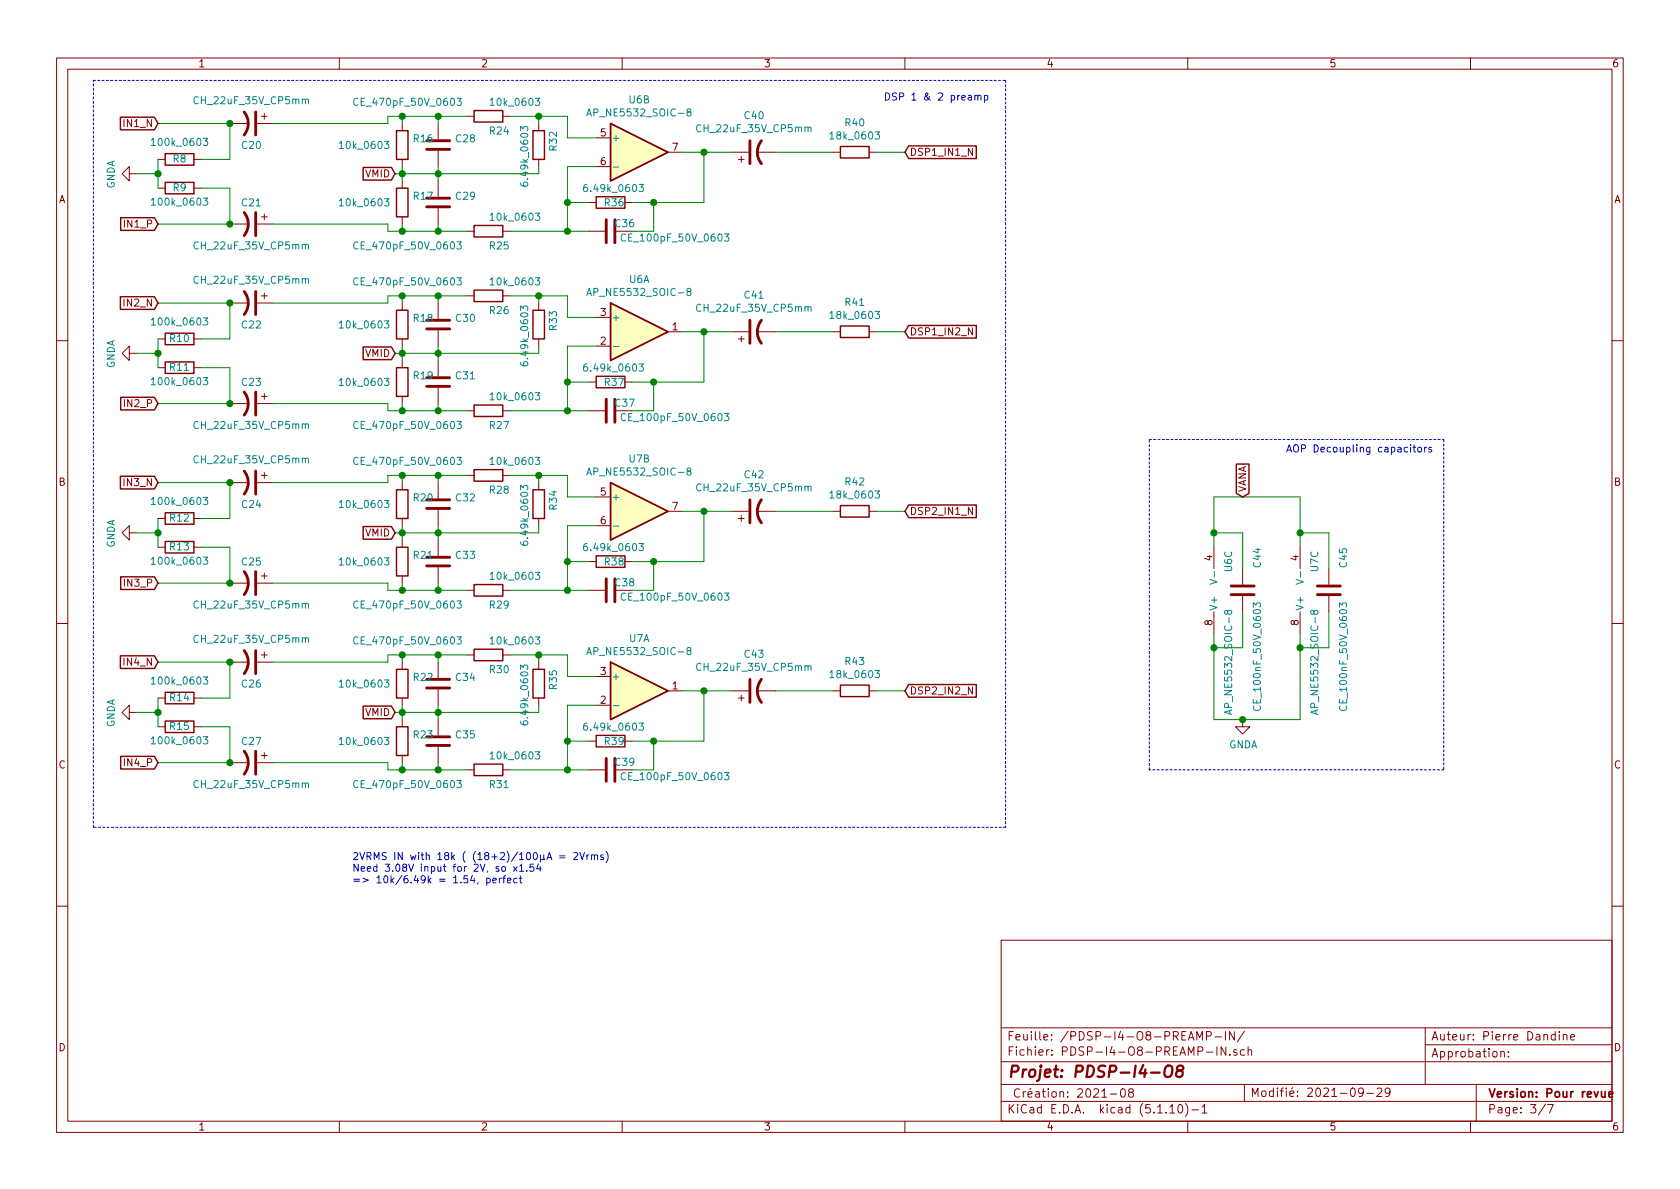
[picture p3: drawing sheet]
<svg xmlns="http://www.w3.org/2000/svg" width="297mm" height="210mm" viewBox="0 0 297 210" stroke-linecap="round" stroke-linejoin="round" font-family="sans-serif">
<g fill="none" stroke="#840000" stroke-width=".18">
<path d="M10 10.3h277v189.9h-277zM12 12.2h273v186.1h-273zM60 10.3v1.9M110 10.3v1.9M160 10.3v1.9M210 10.3v1.9M260 10.3v1.9M22.9 30.7v-1.2l-1.3 1.2 1.3 1.3v-1.3h1.2M27.9 28.2h1.3M27.9 33.3h1.3M34.3 28.2h1.3M34.3 33.3h1.3"/>
<path d="M40.6 39.6h3.3M40.6 21.8h3.3M45.5 39.6h2.8M45.5 21.8h2.8M46.2 20.6h1M46.2 38.3h1M46.7 20.1v1M46.7 37.8v1.1M71.1 21.8v1.3M71.1 28.2v1.3M71.1 32v1.3M71.1 38.3v1.3"/>
<path d="M77.5 21.8v2.8M77.5 26.7v2.8M77.5 32v2.8M77.5 36.8v2.8M82.5 20.6h1.3M88.9 20.6h1.3M95.2 21.8v1.3M95.2 28.2v1.3M104.1 35.8h1.3M105.4 24.4h2.5M105.4 29.5h2.5M110.5 35.8h1.3"/>
<path d="M118.1 26.9h2.5M129.5 26.9h2.8M130.6 28.2h1M131.1 27.7v1M133.9 26.9h3.3M147.3 26.9h1.3M153.7 26.9h1.2M171.9 26.2v1.3l-.7-1.3v1.3M27.9 59.9h1.3M34.3 59.9h1.3M40.6 53.6h3.3M45.5 53.6h2.8"/>
<path d="M46.2 52.3h1M46.7 51.8v1M71.1 53.6v1.3M71.1 59.9v1.3M77.5 53.6v2.8M77.5 58.4v2.8M82.5 40.9h1.3M82.5 52.3h1.3M88.9 40.9h1.3M88.9 52.3h1.3M95.2 53.6v1.3M95.2 59.9v1.3"/>
<path d="M104.1 40.9h2.8M105.4 56.1h2.5M109 40.9h2.8M118.1 58.7h2.5M129.5 58.7h2.8M130.6 59.9h1M131.1 59.4v1M133.9 58.7h3.3M147.3 58.7h1.3M153.7 58.7h1.2M171.9 58v1.2l-.7-1.2v1.2M10 60.2h2"/>
<path d="M22.9 62.5v-1.3l-1.3 1.3 1.3 1.2v-1.2h1.2M27.9 65h1.3M34.3 65h1.3M40.6 71.4h3.3M45.5 71.4h2.8M46.2 70.1h1M46.7 69.6v1M71.1 63.7v1.3M71.1 70.1v1.3M77.5 63.7v2.8M77.5 68.6v2.8M82.5 72.6h1.3"/>
<path d="M88.9 72.6h1.3M104.1 67.6h1.3M104.1 72.6h2.8M105.4 61.2h2.5M109 72.6h2.8M110.5 67.6h1.3M285 60.2h2M22.9 94.2v-1.2l-1.3 1.2 1.3 1.3v-1.3h1.2M27.9 91.7h1.3M27.9 96.8h1.3M34.3 91.7h1.3M34.3 96.8h1.3"/>
<path d="M40.6 85.3h3.3M45.5 85.3h2.8M46.2 84.1h1M46.7 83.6v1M71.1 85.3v1.3M71.1 91.7v1.3M71.1 95.5v1.3M77.5 85.3v2.8M77.5 90.2v2.8M77.5 95.5v2.8M82.5 84.1h1.3M88.9 84.1h1.3"/>
<path d="M95.2 85.3v1.3M95.2 91.7v1.3M104.1 99.3h1.3M105.4 87.9h2.5M105.4 93h2.5M110.5 99.3h1.3M118.1 90.4h2.5M129.5 90.4h2.8M130.6 91.7h1M131.1 91.2v1M133.9 90.4h3.3M147.3 90.4h1.3"/>
<path d="M153.7 90.4h1.2M171.9 89.7v1.3l-.7-1.3v1.3M214.6 96.8v3.8M229.9 96.8v3.8M10 110.3h2M40.6 117.1h3.3M40.6 103.1h3.3M45.5 117.1h2.8M45.5 103.1h2.8M46.2 115.8h1M46.2 101.8h1M46.7 101.3v1.1"/>
<path d="M46.7 115.3v1M71.1 101.8v1.3M71.1 117.1v1.3M77.5 100.3v2.8M77.5 117.1v2.8M82.5 115.8h1.3M82.5 104.4h1.3M88.9 115.8h1.3M88.9 104.4h1.3M95.2 117.1v1.3M104.1 104.4h2.8M105.4 119.6h2.5"/>
<path d="M109 104.4h2.8M214.6 108.2v3.8M219.7 100.6v2.8M219.7 105.4v2.8M229.9 108.2v3.8M234.9 100.6v2.8M234.9 105.4v2.8M285 110.3h2M22.9 126v-1.3l-1.3 1.3 1.3 1.2v-1.2h1.2M27.9 123.4h1.3M27.9 128.5h1.3M34.3 123.4h1.3"/>
<path d="M34.3 128.5h1.3M40.6 134.9h3.3M45.5 134.9h2.8M46.2 133.6h1M46.7 133.1v1M71.1 123.4v1.3M71.1 127.2v1.3M71.1 133.6v1.3M77.5 121.9v2.8M77.5 127.2v2.8M77.5 132.1v2.8M82.5 136.1h1.3"/>
<path d="M88.9 136.1h1.3M95.2 123.4v1.3M104.1 136.1h2.8M104.1 131.1h1.3M105.4 124.7h2.5M109 136.1h2.8M110.5 131.1h1.3M118.1 122.2h2.5M129.5 122.2h2.8M130.6 123.4h1M131.1 122.9v1M133.9 122.2h3.3"/>
<path d="M147.3 122.2h1.3M153.7 122.2h1.2M171.9 121.5v1.2l-.7-1.2v1.2M219.7 127.2v1.3h1.3l-1.3 1.3-1.3-1.3h1.3M10 160.2h2M177 166.3h108v32h-108zM285 160.2h2M60 198.3v1.9M110 198.3v1.9M160 198.3v1.9M177 194.8h108M177 191.8h108"/>
<path d="M177 187.8h108M177 181.8h108M196.3 193.5h1.2M198.2 192.7l.4-.2a.94 .94 0 0 1 0 1.5l-.4-.3-.1-.6zM199.8 193.2l-.3-.3 .2-.3a.48 .48 0 0 1 .7 .2l-.1 .3a.52 .52 0 0 0-.7 .2 .52 .52 0 0 0 .1 .6l.4 .1 .2-.1a.48 .48 0 0 0 0-.7h-.2M206.8 195.8l.5-.5v1.5M206.8 196.8h.9M208.5 195.4l.1-.1a.8 .8 0 0 1 .5 .8 .8 .8 0 0 1-.5 .7 1 1 0 0 1-.1-1.4zM209.6 195.1a1.71 1.71 0 0 1 0 2.3M210 198.3v1.9M210.7 196.3h1.2M211.6 183.9v-1.5l.5 1.1 .5-1.1v1.5"/>
<path d="M212.5 195.8l.5-.5v1.5M212.5 196.8h.9M213.3 183.2l.7-.1 .2-.2-.2-.4-.7-.1v1.5M213.3 186h1.2M214.8 183.4h1.2M215.2 185.1v1.5M216.7 182.4v1.5M216.7 185.1v1.5l-.8-1.5v1.5M217.4 186.5v.1M218.2 182.4v1.5l-.8-1.5v1.5M218.7 185.7l-.4-.1-.2 .2 .1 .2 .5 .2v.3h-.6M220 191.8v3"/>
<path d="M220 185.7l-.4-.1-.3 .3 .1 .6 .2 .1 .4-.1M220 182.3l-1.3 2M220.7 185.7l.2-.1 .3 .1 .1 .9M220.7 185.1v1.5M241 193l-.1 .3a.48 .48 0 0 1-.6-.1v-.6a.48 .48 0 0 1 .6-.1l.1 .1a1.19 1.19 0 0 1-.2 1.2l-.5 .1M241.7 193.3h1.1M243.5 192.6l.2-.2h.3l.3 .2v.2v.2l-.9 .9h.9M245.8 193l-.3 .3h-.3l-.3-.3v-.3l.2-.2 .4-.1 .2 .2a1.13 1.13 0 0 1-.2 1.2l-.4 .1M252 184.8h33M252 181.8v10M260 198.3v1.9M261 191.8v6.5"/>
<path d="M265.4 186l.2-.1 .3 .1 .1 .9M266.7 186.8v.1M266.7 186v.1M273.3 195.2l-1.3 2M273.6 195.3h1l-.6 1.5M275 183l-.5-.1-.2 .3v.6l.2 .1 .5-.1M275 182.4v1.5M275.7 182.4v.2M275.7 182.9v1M276.4 183.1l.1-.1a.37 .37 0 0 1 .6 .1v.8M276.4 182.9v1M277.7 183.4l.7-.1-.1-.3-.4-.1-.2 .2 .1 .7h.5"/>
</g>
<path d="M283.2 193v.9l.4 .1 .2-.1M283.8 193v1M284.5 193.5l.7-.1-.1-.3-.4-.1-.2 .2v.7h.6" fill="none" stroke="#840000" stroke-width=".3"/>
<path d="M203.5 189.7h1.5M206.1 188.7a.69 .69 0 0 1 1-.2 1.36 1.36 0 0 1-.4 1.9l-.6-.1a1.41 1.41 0 0 1 0-1.6zM208.4 189.3l-.3-.4 .2-.4 .6-.1 .3 .2a.45 .45 0 0 1-.4 .7 .65 .65 0 0 0-.7 .3 .65 .65 0 0 0 0 .7 .66 .66 0 0 0 .8 0 .66 .66 0 0 0 .2-.8l-.3-.2" fill="none" stroke="#840000" stroke-width=".41"/>
<g fill="none" stroke="#840000" stroke-width=".25">
<path d="M83.8 19.6h5.1v2h-5.1zM21.3 20.7h6l.6 1.1-.6 1.2h-6zM21.3 38.5h6l.6 1.1-.6 1.1h-6zM29.2 32.3h5.1v2h-5.1zM29.2 27.2h5.1v2h-5.1zM64.2 29.6h5l.6 1.1-.6 1.1h-5zM70.1 23.1h2v5.1h-2zM70.1 33.3h2v5h-2zM83.8 39.9h5.1v2h-5.1zM94.2 23.1h2.1v5.1h-2.1zM105.4 34.8h5.1v2h-5.1zM107.9 21.8l10.2 5.1-10.2 5.1z"/>
<path d="M148.6 25.9h5.1v2h-5.1zM160.7 25.8h11.9v2.2h-11.9l-.7-1.1zM21.3 52.5h6l.6 1.1-.6 1.1h-6zM29.2 58.9h5.1v2.1h-5.1zM70.1 54.9h2v5h-2zM83.8 51.3h5.1v2h-5.1zM94.2 54.9h2.1v5h-2.1zM107.9 53.6l10.2 5.1-10.2 5zM148.6 57.7h5.1v2h-5.1zM160.7 57.6h11.9v2.2h-11.9l-.7-1.1zM21.3 70.3h6l.6 1.1-.6 1.1h-6zM29.2 64h5.1v2h-5.1z"/>
<path d="M64.2 61.4h5l.6 1.1-.6 1.1h-5zM70.1 65h2v5.1h-2zM83.8 71.6h5.1v2.1h-5.1zM105.4 66.5h5.1v2.1h-5.1zM21.3 84.2h6l.6 1.1-.6 1.2h-6zM29.2 90.7h5.1v2h-5.1zM29.2 95.8h5.1v2h-5.1zM64.2 93.1h5l.6 1.1-.6 1.1h-5zM70.1 86.6h2v5.1h-2zM70.1 96.8h2v5h-2zM83.8 83.1h5.1v2h-5.1zM94.2 86.6h2.1v5.1h-2.1z"/>
<path d="M105.4 98.3h5.1v2h-5.1zM107.9 85.3l10.2 5.1-10.2 5.1zM148.6 89.4h5.1v2h-5.1zM160.7 89.3h11.9v2.2h-11.9l-.7-1.1zM218.6 82.1h2.2v5.1l-1.1 .7-1.1-.7zM21.3 116h6l.6 1.1-.6 1.1h-6zM21.3 102h6l.6 1.1-.6 1.1h-6zM70.1 118.4h2v5h-2zM83.8 114.8h5.1v2h-5.1zM83.8 103.4h5.1v2h-5.1zM94.2 118.4h2.1v5h-2.1zM107.9 117.1l10.2 5.1-10.2 5z"/>
<path d="M21.3 133.8h6l.6 1.1-.6 1.1h-6zM29.2 122.4h5.1v2.1h-5.1zM29.2 127.5h5.1v2h-5.1zM64.2 124.9h5l.6 1.1-.6 1.1h-5zM70.1 128.5h2v5.1h-2zM83.8 135.1h5.1v2.1h-5.1zM105.4 130h5.1v2.1h-5.1zM148.6 121.2h5.1v2h-5.1zM160.7 121.1h11.9v2.2h-11.9l-.7-1.1z"/>
</g>
<g fill="none" stroke="#008484" stroke-width=".18">
<path d="M54 17.7l.2-.2 .3 .1v.8M63.3 17.5a.5 .5 0 0 0-.6 0 .5 .5 0 0 0-.2 .6 .45 .45 0 0 0 .3 .5 .45 .45 0 0 0 .5-.1M80.8 17.4h.8l-.4 .5 .3 .1v.5l-.2 .1-.5-.1M86.7 17.7l.3-.3v1.2M86.7 18.6h.7M121.7 19.8l-.2-.1v-.3l.4-.2 .2 .2v.3l-.5 .2-.1 .1v.3l.2 .2h.2l.3-.2-.1-.4-.2-.1M26.7 35.4l.4-.4v1.3M26.7 24.8l.4-.3v1.2M26.7 36.3h.8M26.7 25.7h.8M35.9 35h.8l-.4 .5 .4 .1v.6l-.2 .1-.6-.1M35.9 24.5h.8l-.4 .4 .4 .2v.5l-.2 .1-.6-.1"/>
<path d="M60 25.3l.4-.3v1.3M60 35.5l.4-.4v1.3M60 26.3h.7M60 36.4h.7M86.7 38l.3-.3v1.3M86.7 39h.7M92 32.3l.1 .4a.81 .81 0 0 0 1.2 0v-.4l-.5-.1-.3 .3v.2l.3 .2M92 23.1v-.8l.5 .5 .2-.4 .4-.1 .2 .3-.1 .5M103.7 20.5l.5-1.3 .4 1.3M103.8 32.6l-.4 .1a.81 .81 0 0 0 0 1.2l.4-.1 .1-.5-.2-.2h-.3l-.2 .2M103.9 20.2h.6M108.4 29.5h1"/>
<path d="M113 32.6h.8l-.5 .5 .4 .1 .1 .4-.3 .3-.5-.1M142.9 22.7l.2-.2h.3v.8M146.7 23.7l.4-.4v1.3M146.7 24.6h.7M26.7 56.6l.4-.4v1.3M26.7 57.5h.8M35.9 56.2h.8l-.4 .5 .4 .1v.5l-.2 .2-.6-.2M54 49.4l.2-.1h.3v.8M54 43.4l.2-.2 .3 .1v.7M60 57.1l.4-.4v1.3M60 58h.7M63.3 49.2a.5 .5 0 0 0-.6 .1 .5 .5 0 0 0-.2 .6 .45 .45 0 0 0 .3 .4 .45 .45 0 0 0 .5 0"/>
<path d="M63.3 42.9a.5 .5 0 0 0-.6 0 .5 .5 0 0 0-.2 .6 .45 .45 0 0 0 .3 .5 .45 .45 0 0 0 .5-.1M80.8 49.1h.8l-.4 .5 .3 .1v.6l-.2 .1-.5-.1M80.8 42.8h.8l-.4 .5 .3 .1v.6h-.5l-.2-.1M86.7 49.5l.3-.4v1.3M86.7 50.4h.7M92 54.9v-.8l.5 .4 .2-.3 .4-.1 .2 .3-.1 .5M103.7 52.3l.5-1.3 .4 1.3M103.9 51.9h.6M110.6 41.5a.5 .5 0 0 0-.6 0 .5 .5 0 0 0-.2 .6 .45 .45 0 0 0 .3 .5 .45 .45 0 0 0 .5-.1M121.7 51.6l-.2-.2v-.3l.4-.1 .2 .1v.3l-.5 .2-.1 .2v.2l.2 .3h.2l.3-.3-.1-.3-.2-.1M128.1 41.4h.8l-.5 .5 .4 .1 .1 .4-.3 .2-.5-.1M142.9 54.4l.2-.2 .3 .1v.8"/>
<path d="M146.7 55.4l.4-.3v1.2M146.7 56.3h.7M26.7 67.1l.4-.3v1.2M26.7 68h.8M35.9 66.8h.8l-.4 .5 .4 .1v.5l-.2 .1-.6-.1M54 75.1l.2-.2 .3 .1v.8M60 67.3l.4-.4v1.3M60 68.2h.7M63.3 74.6a.5 .5 0 0 0-.6 .1 .5 .5 0 0 0-.2 .6 .45 .45 0 0 0 .3 .4 .45 .45 0 0 0 .5 0M80.8 74.5h.8l-.4 .5 .3 .1v.6l-.5 .1-.2-.1M86.7 69.8l.3-.4v1.3M86.7 70.7h.7"/>
<path d="M92 64.1l.1 .3a.81 .81 0 0 0 1.2 0v-.3l-.5-.1-.3 .2v.2l.3 .3M103.8 64.4h-.4a.81 .81 0 0 0 0 1.2h.4l.1-.5-.2-.3h-.3l-.2 .3M108.4 61.3h1M110.6 73.2a.5 .5 0 0 0-.6 .1 .5 .5 0 0 0-.2 .6 .45 .45 0 0 0 .3 .4 .45 .45 0 0 0 .5 0M113 64.4h.8l-.5 .4 .4 .2 .1 .4-.3 .2-.5-.1M128.1 73.1h.8l-.5 .5 .4 .1 .1 .5-.3 .2-.5-.1M26.7 88.3l.4-.3v1.2M26.7 98.9l.4-.4v1.3M26.7 89.2h.8M26.7 99.8h.8M35.9 88h.8l-.4 .4 .4 .2v.5l-.2 .1-.6-.1M35.9 98.5h.8l-.4 .5 .4 .1v.6l-.2 .1-.6-.1"/>
<path d="M54 81.2l.2-.2 .3 .1v.8M60 88.8l.4-.3v1.3M60 99l.4-.4v1.3M60 89.8h.7M60 99.9h.7M63.3 81a.5 .5 0 0 0-.6 0 .5 .5 0 0 0-.2 .6 .45 .45 0 0 0 .3 .5 .45 .45 0 0 0 .5-.1M80.8 80.9h.8l-.4 .5 .3 .1v.5l-.2 .1-.5-.1M86.7 81.2l.3-.3v1.2M86.7 82.1h.7M92 95.8l.1 .4a.81 .81 0 0 0 1.2 0v-.4l-.5-.1-.3 .3v.2l.3 .2M92 86.6v-.8l.5 .5 .2-.4 .4-.1 .2 .3-.1 .5M103.7 84l.5-1.3 .4 1.3"/>
<path d="M103.8 96.1l-.4 .1a.81 .81 0 0 0 0 1.2l.4-.1 .1-.5-.2-.2h-.3l-.2 .2M103.9 83.7h.6M108.4 93h1M113 96.1h.8l-.5 .5 .4 .1 .1 .4-.3 .3-.5-.1M121.7 83.3l-.2-.1v-.3l.4-.2 .2 .2v.3l-.5 .2-.1 .1v.3l.2 .2h.2l.3-.2-.1-.4-.2-.1M142.9 86.2l.2-.2h.3v.8M146.7 87.2l.4-.4v1.3M146.7 88.1h.7M35.9 119.7h.8l-.4 .5 .4 .1v.5l-.2 .2-.6-.2M54 112.9l.2-.1h.3v.8M54 106.9l.2-.2 .3 .1v.7M63.3 112.7a.5 .5 0 0 0-.6 .1 .5 .5 0 0 0-.2 .6 .45 .45 0 0 0 .3 .4 .45 .45 0 0 0 .5 0"/>
<path d="M63.3 106.4a.5 .5 0 0 0-.6 0 .5 .5 0 0 0-.2 .6 .45 .45 0 0 0 .3 .5 .45 .45 0 0 0 .5-.1M80.8 112.6h.8l-.4 .5 .3 .1v.6l-.5 .1-.2-.1M80.8 106.3h.8l-.4 .5 .3 .1v.6h-.5l-.2-.1M86.7 113l.3-.4v1.3M86.7 101.5l.3-.3v1.3M86.7 113.9h.7M86.7 102.5h.7M92 118.4v-.8l.5 .4 .2-.3 .4-.1 .2 .3-.1 .5M103.7 115.8l.5-1.3 .4 1.3M103.9 115.4h.6M110.6 105a.5 .5 0 0 0-.6 0 .5 .5 0 0 0-.2 .6 .45 .45 0 0 0 .3 .5 .45 .45 0 0 0 .5-.1M121.7 115.1l-.2-.2v-.3l.4-.1 .2 .1v.3l-.5 .2-.1 .2v.2l.2 .3h.2l.3-.3-.1-.3-.2-.1"/>
<path d="M128.1 104.9h.8l-.5 .5 .4 .1 .1 .4-.3 .2-.5-.1M142.9 117.9l.2-.2 .3 .1v.8M146.7 118.9l.4-.3v1.2M146.7 119.8h.7M213.9 102.5l1.3 .4-1.3 .4M214.7 101.1v1M217.1 108.1l.2-.2h.3l.2 .2-.1 .4-.1 .1-.5-.1-.2-.5h-.3l-.1 .1 .1 .5h.3l.2-.2M221.6 107.4v-.8l.5 .4 .1-.4h.5l.2 .2-.2 .6M229.2 102.5l1.2 .4-1.2 .4M229.9 101.1v1M232.3 108.1l.2-.2h.3l.2 .2v.4l-.2 .1-.4-.1-.2-.5h-.3l-.2 .1 .2 .5h.3l.1-.2M236.8 107.4v-.8l.5 .4 .1-.4h.6l.1 .2-.1 .6"/>
<path d="M26.7 120.1l.4-.4v1.3M26.7 130.6l.4-.3v1.2M26.7 121h.8M26.7 131.5h.8M35.9 130.3h.8l-.4 .5 .4 .1v.5l-.2 .1-.6-.1M54 138.6l.2-.2 .3 .1v.8M60 120.6l.4-.4v1.3M60 130.8l.4-.4v1.3M60 121.5h.7M60 131.7h.7M63.3 138.1a.5 .5 0 0 0-.6 .1 .5 .5 0 0 0-.2 .6 .45 .45 0 0 0 .3 .4 .45 .45 0 0 0 .5 0M80.8 138h.8l-.4 .5 .3 .1v.6l-.5 .1-.2-.1"/>
<path d="M86.7 133.3l.3-.4v1.3M86.7 134.2h.7M92 127.6l.1 .3a.81 .81 0 0 0 1.2 0v-.3l-.5-.1-.3 .2v.2l.3 .3M103.8 127.9h-.4a.81 .81 0 0 0 0 1.2h.4l.1-.5-.2-.3h-.3l-.2 .3M108.4 124.8h1M110.6 136.7a.5 .5 0 0 0-.6 .1 .5 .5 0 0 0-.2 .6 .45 .45 0 0 0 .3 .4 .45 .45 0 0 0 .5 0M113 127.9h.8l-.5 .4 .4 .2 .1 .4-.3 .2-.5-.1M128.1 136.6h.8l-.5 .5 .4 .1 .1 .5-.3 .2-.5-.1M217.4 125.6v.6M217.8 125.5l-1.3 .4 1.3 .5M221.7 124.9a.6 .6 0 0 0 .4 .8 .6 .6 0 0 0 .8-.6l-.2-.2M232.7 125.6v.6"/>
<path d="M233 125.5l-1.3 .4 1.3 .5M237 124.9a.6 .6 0 0 0 .4 .8 .6 .6 0 0 0 .7-.6l-.1-.2"/>
</g>
<g fill="none" stroke="#840000" stroke-width=".51">
<path d="M43.2 19.8a3.3 3.3 0 0 1 0 4.1M45.2 19.8v4.1M43.2 37.6a3.3 3.3 0 0 1 0 4.1M45.2 37.6v4.1M75.4 36.6h4.1M75.4 35h4.1M75.4 26.4h4.1M75.4 24.9h4.1M107.2 38.9v4M108.7 38.9v4M132.6 24.9v4.1M134.6 24.9a3.3 3.3 0 0 0 0 4.1"/>
<path d="M43.2 51.6a3.3 3.3 0 0 1 0 4M45.2 51.6v4M75.4 58.2h4.1M75.4 56.6h4.1M132.6 56.6v4.1M134.6 56.6a3.3 3.3 0 0 0 0 4.1M43.2 69.3a3.3 3.3 0 0 1 0 4.1M45.2 69.3v4.1M75.4 68.3h4.1M75.4 66.8h4.1M107.2 70.6v4.1M108.7 70.6v4.1"/>
<path d="M43.2 83.3a3.3 3.3 0 0 1 0 4.1M45.2 83.3v4.1M75.4 89.9h4.1M75.4 88.4h4.1M75.4 98.5h4.1M132.6 88.4v4.1M134.6 88.4a3.3 3.3 0 0 0 0 4.1M43.2 115.1a3.3 3.3 0 0 1 0 4M43.2 101.1a3.3 3.3 0 0 1 0 4.1M45.2 101.1v4.1M45.2 115.1v4M75.4 100.1h4.1"/>
<path d="M107.2 102.4v4M108.7 102.4v4M217.7 105.2h4M217.7 103.6h4M232.9 105.2h4.1M232.9 103.6h4.1M43.2 132.8a3.3 3.3 0 0 1 0 4.1M45.2 132.8v4.1M75.4 121.7h4.1M75.4 120.1h4.1M75.4 131.8h4.1M75.4 130.3h4.1"/>
<path d="M107.2 134.1v4.1M108.7 134.1v4.1M132.6 120.1v4.1M134.6 120.1a3.3 3.3 0 0 0 0 4.1"/>
</g>
<g fill="#ffffc2" stroke="#ffffc2" stroke-width=".18">
<path d="M107.9 21.8l10.2 5.1-10.2 5.1z"/>
<path d="M107.9 53.6l10.2 5.1-10.2 5z"/>
<path d="M107.9 85.3l10.2 5.1-10.2 5.1z"/>
<path d="M107.9 117.1l10.2 5.1-10.2 5z"/>
</g>
<path d="M16.5 14.2h161.3M177.8 14.2v132.1M203.2 77.7h52.1M255.3 77.7v58.4M203.2 136.1v-58.4M255.3 136.1h-52.1M16.5 146.3v-132.1M177.8 146.3h-161.3" fill="none" stroke="#0000c2" stroke-width=".18" stroke-dasharray=".4 .4"/>
<g fill="none" stroke="#008400" stroke-width=".18">
<path d="M24.1 30.7h3.8M27.9 28.2v5.1M27.9 21.8h12.7v6.4h-5M35.6 33.3h5v6.3h-12.7M48.3 39.6h20.3v1.3h13.9M71.1 20.6v1.2M71.1 29.5v2.5M71.1 39.6v1.3M77.5 20.6v1.2M77.5 29.5v2.5M77.5 39.6v1.3M82.5 20.6h-13.9v1.2h-20.3"/>
<path d="M90.2 20.6h10.1v3.8h5.1M95.2 20.6v1.2M95.2 29.5v1.2h-25.4M100.3 35.8h3.8M105.4 29.5h-5.1v11.4M115.6 35.8v5.1h-3.8M120.6 26.9h8.9M124.5 26.9v8.9h-12.7M137.2 26.9h10.1M154.9 26.9h5.1M27.9 59.9v5.1M27.9 53.6h12.7v6.3h-5"/>
<path d="M71.1 52.3v1.3M77.5 52.3v1.3M82.5 52.3h-13.9v1.3h-20.3M90.2 40.9h13.9M90.2 52.3h10.1v3.8h5.1M95.2 52.3v1.3M120.6 58.7h8.9M124.5 58.7v8.9h-12.7M137.2 58.7h10.1M154.9 58.7h5.1M24.1 62.5h3.8M35.6 65h5v6.4h-12.7"/>
<path d="M48.3 71.4h20.3v1.2h13.9M71.1 61.2v2.5M71.1 71.4v1.2M77.5 61.2v2.5M77.5 71.4v1.2M90.2 72.6h13.9M95.2 61.2v1.3h-25.4M100.3 67.6h3.8M105.4 61.2h-5.1v11.4M115.6 67.6v5h-3.8M24.1 94.2h3.8M27.9 91.7v5.1"/>
<path d="M27.9 85.3h12.7v6.4h-5M35.6 96.8h5v6.3h-12.7M71.1 84.1v1.2M71.1 93v2.5M77.5 84.1v1.2M77.5 93v2.5M82.5 84.1h-13.9v1.2h-20.3M90.2 84.1h10.1v3.8h5.1M95.2 93v1.2h-25.4M95.2 84.1v1.2M100.3 99.3h3.8M105.4 93h-5.1v11.4"/>
<path d="M115.6 99.3v5.1h-3.8M120.6 90.4h8.9M124.5 90.4v8.9h-12.7M137.2 90.4h10.1M154.9 90.4h5.1M214.6 94.2h5.1v6.4M214.6 96.8v-8.9h15.3v8.9M229.9 94.2h5v6.4M27.9 117.1h12.7v6.3h-5M48.3 103.1h20.3v1.3h13.9M71.1 103.1v1.3M71.1 115.8v1.3"/>
<path d="M77.5 103.1v1.3M77.5 115.8v1.3M82.5 115.8h-13.9v1.3h-20.3M90.2 104.4h13.9M90.2 115.8h10.1v3.8h5.1M95.2 115.8v1.3M214.6 112v15.2h15.3v-15.2M219.7 108.2v6.3h-5.1M234.9 108.2v6.3h-5M24.1 126h3.8M27.9 123.4v5.1M35.6 128.5h5v6.4h-12.7"/>
<path d="M48.3 134.9h20.3v1.2h13.9M71.1 124.7v2.5M71.1 134.9v1.2M77.5 124.7v2.5M77.5 134.9v1.2M90.2 136.1h13.9M95.2 124.7v1.3h-25.4M100.3 131.1h3.8M105.4 124.7h-5.1v11.4M115.6 131.1v5h-3.8M120.6 122.2h8.9M124.5 122.2v8.9h-12.7"/>
<path d="M137.2 122.2h10.1M154.9 122.2h5.1"/>
</g>
<g fill="none" stroke="#0000c2" stroke-width=".18">
<path d="M171.2 16.9h.5l.1 .8M171.8 17.2h-.5l-.2 .2 .2 .3 .5-.1M172.4 17l.1-.1h.3l.1 .8M172.4 16.9v.8M172.9 17l.2-.1h.3l.1 .8M174.1 16.9h.3l.3 .2-.2 .5h-.4M174.1 16.9v1.2M249.8 79.1h.5M250 78.7v1.1l.3 .1M250.8 79.1h.3l.2 .1-.1 .7h-.3l-.2-.2zM251.9 79.1v.8M252.2 79.1l-.3 .2"/>
<path d="M253.1 79.1h-.3l-.2 .2 .1 .1 .4 .2v.3h-.5M86.1 155.3h.3l.3 .2-.2 .6h-.4M86.1 155.3v1.3M87.1 155.7l.7-.1-.1-.3h-.4l-.2 .2 .1 .6h.5M88.3 155.3v.8M88.7 155.3l-.4 .2M88.8 153.4l.2-.2 .3 .2 .1 .4-.1 .2-.3 .1-.2-.2zM88.9 155.3h.5M89.4 154.9l-.3 .1v1.1M89.7 155.7l.6-.1v-.3h-.4l-.2 .2 .1 .6h.5M90.8 153.2l.6 .9M91.4 155.3h-.3l-.3 .2 .2 .6h.4"/>
<path d="M91.4 153.2l-.6 .9M91.8 155.3h.5M91.9 153.2l.3-.4v1.3M91.9 154.1h.7M92 154.9v1.1l.3 .1M93.1 153.9v.2M94.3 152.8h-.5l-.1 .6 .5-.1 .2 .2v.3l-.2 .3-.5-.2M95.2 152.7l-.3 .9h.8M95.5 153.2v.9M98.9 151.4h1M98.9 151.7h1M101.4 150.9l.5-.2 .3 .4-.8 .9h.8"/>
<path d="M102.5 150.7l.4 1.3 .5-1.3M103.8 151.2v.8M104.1 151.2l-.3 .2M104.6 151.3l.1-.1h.4v.8M104.6 151.2v.8M105.1 151.4l.2-.2h.3l.1 .8M106.7 151.2h-.3l-.2 .2v.1l.5 .2v.3h-.5M107.2 150.6a1.47 1.47 0 0 1 0 1.9"/>
</g>
<g fill="#008400" stroke="#008400" stroke-width=".25">
<circle cx="77.5" cy="30.7" r=".51"/>
<circle cx="71.1" cy="30.7" r=".51"/>
<circle cx="214.6" cy="114.5" r=".51"/>
<circle cx="100.3" cy="136.1" r=".51"/>
<circle cx="95.3" cy="20.6" r=".51"/>
<circle cx="71.1" cy="20.6" r=".51"/>
<circle cx="219.7" cy="127.2" r=".51"/>
<circle cx="71.1" cy="40.9" r=".51"/>
<circle cx="229.9" cy="114.5" r=".51"/>
<circle cx="77.5" cy="62.5" r=".51"/>
<circle cx="77.5" cy="40.9" r=".51"/>
<circle cx="77.5" cy="20.6" r=".51"/>
<circle cx="229.9" cy="94.2" r=".51"/>
<circle cx="100.3" cy="35.8" r=".51"/>
<circle cx="214.6" cy="94.2" r=".51"/>
<circle cx="124.5" cy="58.7" r=".51"/>
<circle cx="71.1" cy="115.8" r=".51"/>
<circle cx="100.3" cy="67.6" r=".51"/>
<circle cx="100.3" cy="104.4" r=".51"/>
<circle cx="115.6" cy="67.6" r=".51"/>
<circle cx="124.5" cy="90.4" r=".51"/>
<circle cx="27.9" cy="62.5" r=".51"/>
<circle cx="40.6" cy="103.1" r=".51"/>
<circle cx="40.6" cy="85.3" r=".51"/>
<circle cx="40.6" cy="53.6" r=".51"/>
<circle cx="40.6" cy="71.4" r=".51"/>
<circle cx="27.9" cy="94.2" r=".51"/>
<circle cx="77.5" cy="115.8" r=".51"/>
<circle cx="100.3" cy="72.6" r=".51"/>
<circle cx="115.6" cy="99.3" r=".51"/>
<circle cx="71.1" cy="84.1" r=".51"/>
<circle cx="77.5" cy="84.1" r=".51"/>
<circle cx="100.3" cy="99.3" r=".51"/>
<circle cx="77.5" cy="94.2" r=".51"/>
<circle cx="95.3" cy="84.1" r=".51"/>
<circle cx="71.1" cy="104.4" r=".51"/>
<circle cx="77.5" cy="104.4" r=".51"/>
<circle cx="71.1" cy="94.2" r=".51"/>
<circle cx="77.5" cy="52.3" r=".51"/>
<circle cx="124.5" cy="122.2" r=".51"/>
<circle cx="27.9" cy="30.7" r=".51"/>
<circle cx="40.6" cy="21.8" r=".51"/>
<circle cx="40.6" cy="134.9" r=".51"/>
<circle cx="40.6" cy="117.1" r=".51"/>
<circle cx="40.6" cy="39.6" r=".51"/>
<circle cx="27.9" cy="126" r=".51"/>
<circle cx="124.5" cy="26.9" r=".51"/>
<circle cx="100.3" cy="40.9" r=".51"/>
<circle cx="71.1" cy="52.3" r=".51"/>
<circle cx="115.6" cy="131.1" r=".51"/>
<circle cx="115.6" cy="35.8" r=".51"/>
<circle cx="100.3" cy="131.1" r=".51"/>
<circle cx="71.1" cy="72.6" r=".51"/>
<circle cx="95.3" cy="115.8" r=".51"/>
<circle cx="77.5" cy="72.6" r=".51"/>
<circle cx="71.1" cy="62.5" r=".51"/>
<circle cx="71.1" cy="126" r=".51"/>
<circle cx="77.5" cy="136.1" r=".51"/>
<circle cx="71.1" cy="136.1" r=".51"/>
<circle cx="77.5" cy="126" r=".51"/>
<circle cx="95.3" cy="52.3" r=".51"/>
</g>
<text font-size="2.8" fill="#840000" x="178" y="190.5">Projet: PDSP-I4-O8</text>
<g font-size="2.1" fill="#840000">
<text x="178" y="184">Feuille: /PDSP-I4-O8-PREAMP-IN/</text>
<text x="253" y="184">Auteur: Pierre Dandine</text>
<text x="178" y="186.7">Fichier: PDSP-I4-O8-PREAMP-IN.sch</text>
<text x="253" y="187">Approbation:</text>
<text x="178" y="196.9">KiCad E.D.A. kicad (5.1.10)-1</text>
<text x="179" y="194.1">Création: 2021-08</text>
<text x="221" y="194">Modifié: 2021-09-29</text>
<text x="263" y="194.1">Version: Pour revue</text>
<text x="263" y="196.9">Page: 3/7</text>
</g>
<g font-size="1.8" fill="#840000">
<text x="35" y="11.9">1</text>
<text x="85" y="11.9">2</text>
<text x="135" y="11.9">3</text>
<text x="185" y="11.9">4</text>
<text x="235" y="11.9">5</text>
<text x="285" y="11.9">6</text>
<text x="22.1" y="22.5">IN1_N</text>
<text x="106.2" y="24.1">5</text>
<text x="106.2" y="29.2">6</text>
<text x="118.9" y="26.7">7</text>
<text x="160.8" y="27.6">DSP1_IN1_N</text>
<text x="10.4" y="35.9">A</text>
<text x="64.6" y="31.4">VMID</text>
<text x="285.4" y="35.9">A</text>
<text x="22.2" y="40.3">IN1_P</text>
<text x="22.1" y="54.2">IN2_N</text>
<text x="106.2" y="55.9">3</text>
<text x="118.9" y="58.4">1</text>
<text x="160.8" y="59.3">DSP1_IN2_N</text>
<text x="64.6" y="63.1">VMID</text>
<text x="106.2" y="61">2</text>
<text x="22.2" y="72">IN2_P</text>
<text x="10.4" y="85.9">B</text>
<text x="22.1" y="86">IN3_N</text>
<text x="106.2" y="87.6">5</text>
<text x="220.3" y="87.1" transform="rotate(-90 220.3 87.1)">VANA</text>
<text x="285.4" y="85.9">B</text>
<text x="64.6" y="94.9">VMID</text>
<text x="106.2" y="92.7">6</text>
<text x="118.9" y="90.2">7</text>
<text x="160.8" y="91.1">DSP2_IN1_N</text>
<text x="214.4" y="99.2" transform="rotate(-90 214.4 99.2)">4</text>
<text x="229.6" y="99.2" transform="rotate(-90 229.6 99.2)">4</text>
<text x="22.2" y="103.8">IN3_P</text>
<text x="214.4" y="110.6" transform="rotate(-90 214.4 110.6)">8</text>
<text x="229.6" y="110.6" transform="rotate(-90 229.6 110.6)">8</text>
<text x="22.1" y="117.7">IN4_N</text>
<text x="106.2" y="119.4">3</text>
<text x="106.2" y="124.5">2</text>
<text x="118.9" y="121.9">1</text>
<text x="160.8" y="122.8">DSP2_IN2_N</text>
<text x="64.6" y="126.6">VMID</text>
<text x="10.4" y="135.9">C</text>
<text x="22.2" y="135.5">IN4_P</text>
<text x="285.4" y="135.9">C</text>
<text x="10.4" y="185.9">D</text>
<text x="285.4" y="185.9">D</text>
<text x="35" y="199.9">1</text>
<text x="85" y="199.9">2</text>
<text x="135" y="199.9">3</text>
<text x="185" y="199.9">4</text>
<text x="235" y="199.9">5</text>
<text x="285" y="199.9">6</text>
</g>
<g font-size="1.8" fill="#0000c2">
<text x="156.2" y="17.8">DSP 1 &amp; 2 preamp</text>
<text x="227.3" y="80">AOP Decoupling capacitors</text>
<text x="62.2" y="152.1">2VRMS IN with 18k ( (18+2)/100µA = 2Vrms)</text>
<text x="62.2" y="154.1">Need 3.08V input for 2V, so x1.54</text>
<text x="62.2" y="156.2">=&gt; 10k/6.49k = 1.54, perfect</text>
</g>
<g font-size="1.8" fill="#008484">
<text x="34.8" y="18.4">CH_22uF_35V_CP5mm</text>
<text x="63.3" y="18.7">CE_470pF_50V_0603</text>
<text x="86.6" y="23.8">R24</text>
<text x="87.1" y="18.7">10k_0603</text>
<text x="104.7" y="20.6">AP_NE5532_SOIC-8</text>
<text x="111.3" y="18.3">U6B</text>
<text x="123.6" y="23.4">CH_22uF_35V_CP5mm</text>
<text x="131.7" y="21.1">C40</text>
<text x="149.5" y="22.3">R40</text>
<text x="27.3" y="25.8">100k_0603</text>
<text x="30.6" y="28.7">R8</text>
<text x="42.8" y="26.3">C20</text>
<text x="60.5" y="26.3">10k_0603</text>
<text x="73.2" y="25.2">R16</text>
<text x="80.7" y="25.2">C28</text>
<text x="98.5" y="26.6" transform="rotate(-90 98.5 26.6)">R32</text>
<text x="108.1" y="25">+</text>
<text x="147.2" y="24.7">18k_0603</text>
<text x="20.3" y="33.4" transform="rotate(-90 20.3 33.4)">GNDA</text>
<text x="30.6" y="33.8">R9</text>
<text x="73.2" y="35.3">R17</text>
<text x="80.7" y="35.3">C29</text>
<text x="93.4" y="32.3" transform="rotate(-90 93.4 32.3)">6.49k_0603</text>
<text x="103.8" y="34">6.49k_0603</text>
<text x="27.3" y="36.4">100k_0603</text>
<text x="42.8" y="36.5">C21</text>
<text x="60.5" y="36.5">10k_0603</text>
<text x="87.1" y="39">10k_0603</text>
<text x="107" y="36.5">R36</text>
<text x="108.8" y="40.2">C36</text>
<text x="34.8" y="44.1">CH_22uF_35V_CP5mm</text>
<text x="63.3" y="44.1">CE_470pF_50V_0603</text>
<text x="86.6" y="44.1">R25</text>
<text x="110.6" y="42.7">CE_100pF_50V_0603</text>
<text x="34.8" y="50.2">CH_22uF_35V_CP5mm</text>
<text x="63.3" y="50.5">CE_470pF_50V_0603</text>
<text x="87.1" y="50.5">10k_0603</text>
<text x="104.7" y="52.3">AP_NE5532_SOIC-8</text>
<text x="111.3" y="50">U6A</text>
<text x="131.7" y="52.8">C41</text>
<text x="27.3" y="57.6">100k_0603</text>
<text x="42.8" y="58.1">C22</text>
<text x="60.5" y="58.1">10k_0603</text>
<text x="73.2" y="56.9">R18</text>
<text x="80.7" y="56.9">C30</text>
<text x="86.6" y="55.5">R26</text>
<text x="98.5" y="58.4" transform="rotate(-90 98.5 58.4)">R33</text>
<text x="108.1" y="56.8">+</text>
<text x="123.6" y="55.1">CH_22uF_35V_CP5mm</text>
<text x="147.2" y="56.4">18k_0603</text>
<text x="149.5" y="54.1">R41</text>
<text x="20.3" y="65.2" transform="rotate(-90 20.3 65.2)">GNDA</text>
<text x="30.1" y="60.5">R10</text>
<text x="30.1" y="65.6">R11</text>
<text x="93.4" y="64.1" transform="rotate(-90 93.4 64.1)">6.49k_0603</text>
<text x="103.8" y="65.7">6.49k_0603</text>
<text x="27.3" y="68.1">100k_0603</text>
<text x="42.8" y="68.2">C23</text>
<text x="60.5" y="68.2">10k_0603</text>
<text x="73.2" y="67.1">R19</text>
<text x="80.7" y="67.1">C31</text>
<text x="87.1" y="70.8">10k_0603</text>
<text x="107" y="68.2">R37</text>
<text x="108.8" y="71.9">C37</text>
<text x="34.8" y="75.9">CH_22uF_35V_CP5mm</text>
<text x="63.3" y="75.9">CE_470pF_50V_0603</text>
<text x="86.6" y="75.9">R27</text>
<text x="110.6" y="74.5">CE_100pF_50V_0603</text>
<text x="34.8" y="81.9">CH_22uF_35V_CP5mm</text>
<text x="63.3" y="82.2">CE_470pF_50V_0603</text>
<text x="87.1" y="82.2">10k_0603</text>
<text x="111.3" y="81.8">U7B</text>
<text x="27.3" y="89.3">100k_0603</text>
<text x="42.8" y="89.8">C24</text>
<text x="60.5" y="89.8">10k_0603</text>
<text x="73.2" y="88.7">R20</text>
<text x="80.7" y="88.7">C32</text>
<text x="86.6" y="87.3">R28</text>
<text x="104.7" y="84.1">AP_NE5532_SOIC-8</text>
<text x="108.1" y="88.5">+</text>
<text x="123.6" y="86.9">CH_22uF_35V_CP5mm</text>
<text x="131.7" y="84.6">C42</text>
<text x="147.2" y="88.2">18k_0603</text>
<text x="149.5" y="85.8">R42</text>
<text x="30.1" y="92.2">R12</text>
<text x="93.4" y="95.8" transform="rotate(-90 93.4 95.8)">6.49k_0603</text>
<text x="98.5" y="90.1" transform="rotate(-90 98.5 90.1)">R34</text>
<text x="20.3" y="96.9" transform="rotate(-90 20.3 96.9)">GNDA</text>
<text x="27.3" y="99.9">100k_0603</text>
<text x="30.1" y="97.3">R13</text>
<text x="42.8" y="100">C25</text>
<text x="60.5" y="100">10k_0603</text>
<text x="73.2" y="98.8">R21</text>
<text x="80.7" y="98.8">C33</text>
<text x="103.8" y="97.5">6.49k_0603</text>
<text x="107" y="100">R38</text>
<text x="217.9" y="101.1" transform="rotate(-90 217.9 101.1)">U6C</text>
<text x="222.9" y="100.3" transform="rotate(-90 222.9 100.3)">C44</text>
<text x="233.1" y="101.1" transform="rotate(-90 233.1 101.1)">U7C</text>
<text x="238.2" y="100.3" transform="rotate(-90 238.2 100.3)">C45</text>
<text x="34.8" y="107.6">CH_22uF_35V_CP5mm</text>
<text x="63.3" y="107.6">CE_470pF_50V_0603</text>
<text x="86.6" y="107.6">R29</text>
<text x="87.1" y="102.5">10k_0603</text>
<text x="108.8" y="103.7">C38</text>
<text x="110.6" y="106.2">CE_100pF_50V_0603</text>
<text x="34.8" y="113.7">CH_22uF_35V_CP5mm</text>
<text x="63.3" y="114">CE_470pF_50V_0603</text>
<text x="87.1" y="114">10k_0603</text>
<text x="111.3" y="113.5">U7A</text>
<text x="215.3" y="108.1" transform="rotate(-90 215.3 108.1)">V+</text>
<text x="230.5" y="108.1" transform="rotate(-90 230.5 108.1)">V+</text>
<text x="86.6" y="119">R30</text>
<text x="104.7" y="115.8">AP_NE5532_SOIC-8</text>
<text x="123.6" y="118.6">CH_22uF_35V_CP5mm</text>
<text x="131.7" y="116.3">C43</text>
<text x="147.2" y="119.9">18k_0603</text>
<text x="149.5" y="117.6">R43</text>
<text x="27.3" y="121.1">100k_0603</text>
<text x="30.1" y="124">R14</text>
<text x="42.8" y="121.6">C26</text>
<text x="60.5" y="121.6">10k_0603</text>
<text x="73.2" y="120.4">R22</text>
<text x="80.7" y="120.4">C34</text>
<text x="98.5" y="121.9" transform="rotate(-90 98.5 121.9)">R35</text>
<text x="108.1" y="120.3">+</text>
<text x="217.9" y="125.4" transform="rotate(-90 217.9 125.4)">AP_NE5532_SOIC-8</text>
<text x="222.9" y="124.9" transform="rotate(-90 222.9 124.9)">CE_100nF_50V_0603</text>
<text x="233.1" y="125.4" transform="rotate(-90 233.1 125.4)">AP_NE5532_SOIC-8</text>
<text x="238.2" y="124.9" transform="rotate(-90 238.2 124.9)">CE_100nF_50V_0603</text>
<text x="20.3" y="128.7" transform="rotate(-90 20.3 128.7)">GNDA</text>
<text x="27.3" y="131.6">100k_0603</text>
<text x="30.1" y="129.1">R15</text>
<text x="42.8" y="131.7">C27</text>
<text x="60.5" y="131.7">10k_0603</text>
<text x="73.2" y="130.6">R23</text>
<text x="80.7" y="130.6">C35</text>
<text x="93.4" y="127.6" transform="rotate(-90 93.4 127.6)">6.49k_0603</text>
<text x="103.8" y="129.2">6.49k_0603</text>
<text x="107" y="131.7">R39</text>
<text x="87.1" y="134.3">10k_0603</text>
<text x="108.8" y="135.4">C39</text>
<text x="110.6" y="138">CE_100pF_50V_0603</text>
<text x="217.2" y="132.3">GNDA</text>
<text x="34.8" y="139.4">CH_22uF_35V_CP5mm</text>
<text x="63.3" y="139.4">CE_470pF_50V_0603</text>
<text x="86.6" y="139.4">R31</text>
</g>
</svg>
